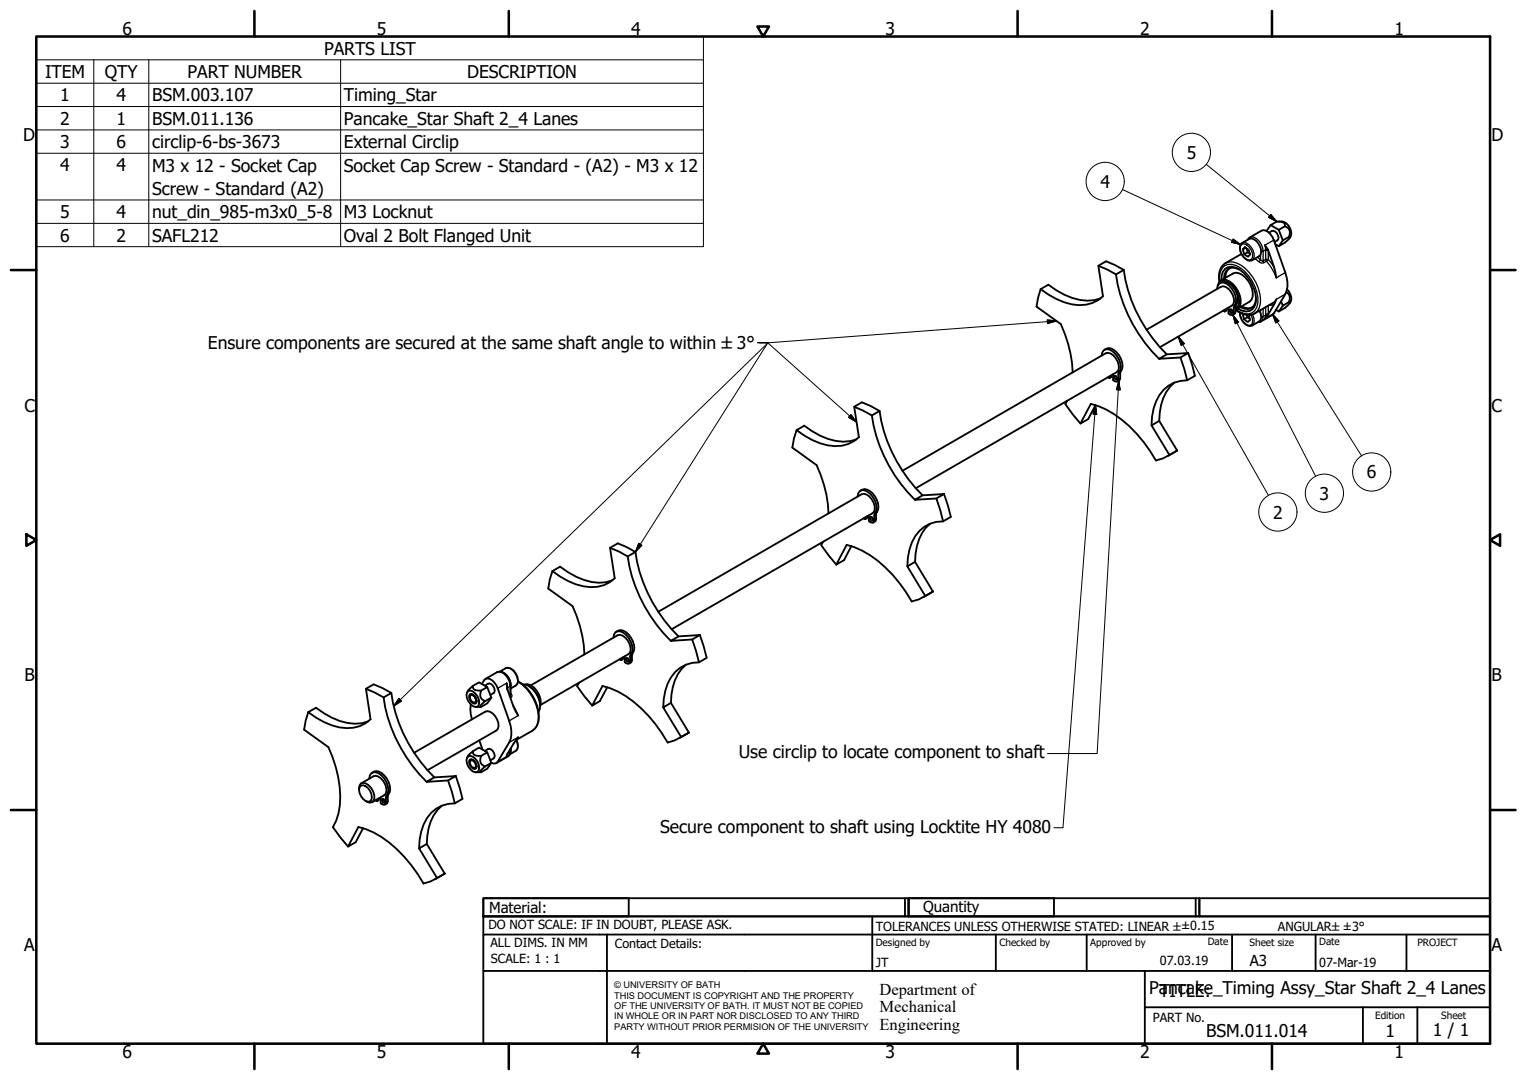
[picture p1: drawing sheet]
<svg xmlns="http://www.w3.org/2000/svg" width="420mm" height="297mm" viewBox="0 0 420 297" stroke-linecap="round" stroke-linejoin="round" font-family="sans-serif">
<!-- layer: Visible (ISO) -->
<g fill="none" stroke="#000" stroke-width=".51">
<path d="M286.3 79.5l-.7 2.3-.4 2.5 6.7 4.8a35.1 35.1 0 0 1 3.2 13.3M286.3 79.5l2.2-1.2a16.9 16.9 0 0 0 12.6 4.3l1.7-.5M302.2 73.1l2.4 1 2.5 1.4M307.1 75.5a40.6 40.6 0 0 0 11.8 23.2M309.2 74.2a40.4 40.4 0 0 0 11.8 23.3M309.2 74.2l-2.5-1.3-2.4-1-2.1 1.2 1.3 8.4a10 10 0 0 1-10.7 1.6l-2.1-.9-4.4-2.7M309.2 74.2l-2.1 1.3M334.9 79.5a1.6 1.6 0 0 1 .8-1.7 1.6 1.6 0 0 1 1.8 .2 5.4 5.4 0 0 1 2.5 5.4 2.85 2.85 0 0 0-.5 2.6l-.2 .5-.3 .2-1-.4v-1.7M335.1 78.5a1.89 1.89 0 0 1 1.3-1.6 1.89 1.89 0 0 1 1.9 .5 6.5 6.5 0 0 1 2.8 6.8l-.5 .6-.6 .3M335.3 78.2a1.86 1.86 0 0 1 2.9-.4 6.3 6.3 0 0 1 2.7 5.9l-.4 .7-.5 .4M335.7 77.9a1.93 1.93 0 0 1 2.6 0 4.8 4.8 0 0 1 1.7 6.4l-.1 1.8-.7 .5M336 77.1l3.3-1.9a2.96 2.96 0 0 1 3.3 1.1 5.7 5.7 0 0 1 1.7 6.2l-.5 .5-3.3 1.9"/>
<path d="M336.1 77.1a3.1 3.1 0 0 1 2.8-3.8 8.9 8.9 0 0 1 6.5 7.2 4.8 4.8 0 0 1-.8 4.6 3.3 3.3 0 0 1-4-.2M338.2 73.8l-.5 .7-.4 .8-.2 1.2M341 74.1a2.66 2.66 0 0 0-3-.2 2.66 2.66 0 0 0-1.2 2.8M341.5 67l2.2-1.3a3 3 0 0 1 3.3 2.9l-.2 1.4-.3 .5-1.9 1.1a1.81 1.81 0 0 1-2.3-.7 2.98 2.98 0 0 1-.8-3.9zM341.6 69.9l-4.4 2.5a4.9 4.9 0 0 0-1.7 5.2M342.5 68l1.1 .7 .4 1.3-.6 .6-1.1-.7-.4-1.3zM342.8 68.1l-.9 .5M343 68.3l.3 1.1M343.3 69.4l-1 .5M343.3 69.4l.6 .3M343.4 65.9l.5-.6 3.2-1.9a3.1 3.1 0 0 1 3.4 2.6l3.2 9a7.7 7.7 0 0 1 0 5.9l-3.2 5.3-3.6 2.2-.8 .2M348 67.4l.9 1.3a28.8 28.8 0 0 1 2.3 7.7"/>
<path d="M348.5 63.5l1.1-1.6 1.7-1 1.8 .3 .4 .4v.6a1.93 1.93 0 0 1 1.2 2.9l.2 .3-.5 .6-2.5 1.7-1-.5M349.2 64l.8-.5a1.69 1.69 0 0 1 1.5 2.6l-.8 .5M349.6 61.9l2.3 1.3M351.6 60.9a3.1 3.1 0 0 1 3 1.3 3.1 3.1 0 0 1 .2 3.3M353 66.1l-1.1 1.6M353.5 62.2l-1.6 1 1.1 2.9 1.7-1M354.1 79.6a2.89 2.89 0 0 1 .7 3.8M303.1 97.8a1.6 1.6 0 0 1 .8-1.6 1.6 1.6 0 0 1 1.9 .2 5.4 5.4 0 0 1 2.5 5.4 2.85 2.85 0 0 0-.6 2.5l-.1 .5-.4 .2-.9-.4v-1.7M303.9 96.2a1.93 1.93 0 0 1 2.6 .1 4.8 4.8 0 0 1 1.7 6.4l-.1 1.7-.7 .5M315.5 90.7l20.4-11.8a2.34 2.34 0 0 1 2.7 1.3 3.6 3.6 0 0 1 .8 3.4l-.5 .5-19.7 11.4M318.9 98.7l2.1-1.2 5.9-.4-2.1 1.2zM324.8 98.3l1.9 6.3"/>
<path d="M326.9 97.1l1.9 6.3-2.1 1.2M337 85.2v.5M337.5 84.9v.5l-.5 .3-.4-.3M338.4 85.1l.6 .3v.7l-.6-.3zM338.8 85.1l.4 .6M341.6 84.3l1 .4 1 .1 .9-.2M341.9 86.5l.2-.1-.2 .1 .4 1.3 1 .8 .7-.5-.5-1.4M343.1 86.6l.1 .7M343.2 87.3l-.9 .5M343.2 87.3l.7 .4M345.6 82a2.66 2.66 0 0 1-1.3 2.7 2.66 2.66 0 0 1-3-.2M346.6 85.5a2.28 2.28 0 0 1-.1 2.9l-1.9 1.1a2.71 2.71 0 0 1-3.2-2.1l-.3-1.4"/>
<path d="M350.1 83.4l-4.9 2.8a4.8 4.8 0 0 1-5.2-1M351.2 82.3l-2.2 4.2-1 1.1M352.5 82.8l.5 1.3 1.7-1M353 84.1l-1.1 1.6M353.9 80.4a1.9 1.9 0 0 1 .8 2.7l.2 .2-1.4 1.4-1.6 1-.8-.5M219.2 118.3l-.7 2.3-.5 2.5 6.7 4.8a34.8 34.8 0 0 1 3.3 13.3M219.2 118.3l2.1-1.2a16.8 16.8 0 0 0 12.6 4.2l1.7-.5M235 111.9l4.9 2.4M239.9 114.3a40.8 40.8 0 0 0 11.8 23.2M242 113a40.8 40.8 0 0 0 11.9 23.2M242 113l-2.4-1.3-2.4-1.1-2.2 1.3 1.3 8.4a9.9 9.9 0 0 1-10.7 1.6l-2.1-.9-2.2-1.2-2.1-1.5M242 113l-2.1 1.3"/>
<path d="M293.6 110.2l-.5 1 4.2 5.3M301.4 111.4l-2 3.9-2.1 1.2 2.8-5.4a26.8 26.8 0 0 1 14.6 10.5l3.4 5 1.9-.5 1.8-1M304.8 103.8l.5 .2M305.8 103.2v.5l-.5 .3v-.5M306.7 103.4l.6 .3v.7l-.6-.3zM307.1 103.5l.3 .6M316.8 117l2.2-1.2 4.9 8.1-2.1 1.2zM323.1 105.2a13.1 13.1 0 0 0-4.1 10.6M326.7 104.6a9.2 9.2 0 0 0-9.3 7.8l-.4 2.2-.2 2.4M236 136.6a1.59 1.59 0 0 1 .8-1.6 1.59 1.59 0 0 1 1.8 .2 4.8 4.8 0 0 1 2 6.5v1.4l-.2 .5-.3 .2-1-.4v-1.7M236.7 135a2 2 0 0 1 2.7 .1 4.8 4.8 0 0 1 1.6 6.3v1.8l-.7 .5M248.3 129.5l55.9-32.3a2.42 2.42 0 0 1 2.8 1.3 3.7 3.7 0 0 1 .7 3.4l-.4 .5-55.3 31.9"/>
<path d="M251.7 137.5l2.2-1.3 5.9-.3-2.2 1.2zM257.6 137.1l1.9 6.3M259.8 135.9l1.8 6.3-2.1 1.2M323.9 123.9l-2.7 1.6M152 157.1l-.7 2.3-.4 2.5 6.6 4.8a34.8 34.8 0 0 1 3.3 13.3M152 157.1l2.1-1.2a16.9 16.9 0 0 0 12.6 4.2l1.8-.5M167.9 150.7l2.4 1 2.4 1.3M172.7 153a40.8 40.8 0 0 0 11.9 23.3M174.8 151.8a40.8 40.8 0 0 0 11.9 23.2M174.8 151.8l-2.4-1.3-2.4-1.1-2.1 1.3 1.2 8.4a10 10 0 0 1-10.7 1.6l-4.3-2.1-2.1-1.5M174.8 151.8l-2.1 1.2M226.5 149l-.5 .9 4.1 5.4"/>
<path d="M234.3 150.2l-2.1 3.9-2.1 1.2 2.9-5.4a29.2 29.2 0 0 1 16.3 12.9l1.6 2.6 1.9-.5 1.8-1M237.7 142.5l.4 .3M238.6 142v.5l-.5 .3v-.5M239.5 142.2l.6 .3v.7l-.6-.3zM239.9 142.2l.3 .6M249.7 155.8l2.1-1.3 4.9 8.2-2.1 1.2zM255.9 144a13.2 13.2 0 0 0-4.1 10.5M259.5 143.4a9.2 9.2 0 0 0-9.3 7.8l-.4 2.2-.1 2.4M168.8 175.4a1.59 1.59 0 0 1 .8-1.7 1.59 1.59 0 0 1 1.8 .3 5.5 5.5 0 0 1 2.5 5.3 2.69 2.69 0 0 0-.5 2.6l-.2 .5-.3 .2-1-.5v-1.6M169.5 173.8a2.25 2.25 0 0 1 3.4 .7 4.4 4.4 0 0 1 1 5.7l-.1 1.8-.7 .5M181.1 168.3l56-32.4a2.39 2.39 0 0 1 2.7 1.4 3.6 3.6 0 0 1 .7 3.4l-.4 .4-55.3 32M184.6 176.3l2.1-1.3 5.9-.3-2.1 1.2z"/>
<path d="M190.5 175.9l1.8 6.3M192.6 174.7l1.8 6.2-2.1 1.3M256.7 162.7l-2.6 1.5M84.8 195.9l-.7 2.3-.4 2.5 6.7 4.8a30.4 30.4 0 0 1 2.7 18.2l-.6 2-.9 1.8 4.2 5.3M84.8 195.9l2.2-1.2a16.8 16.8 0 0 0 12.5 4.2l1.8-.5M100.7 189.4l2.4 1.1 2.5 1.3M105.6 191.8a40.4 40.4 0 0 0 11.8 23.2M107.7 190.6a40.4 40.4 0 0 0 11.8 23.2M107.7 190.6l-2.5-1.4-2.4-1-2.1 1.2 1.3 8.4a10 10 0 0 1-10.7 1.7l-2.2-.9-2.1-1.2-2.2-1.5M107.7 190.6l-2.1 1.2M128.5 190.4l1.6-1.8 .1 .7 .4 .4 1.8 .2a1.93 1.93 0 0 0 1.1 2.9l-1.3 1.2-.1 .3 .3 .1h-1.5M128.9 190a2.2 2.2 0 0 1 2.5 1.5 2.2 2.2 0 0 1 0 2.8 2.18 2.18 0 0 1-2.5-1.4 2.14 2.14 0 0 1 0-2.9z"/>
<path d="M129.3 191.6v.1M129.3 190.9a1.77 1.77 0 0 1 1.8 2.4l-.4 .3a1.84 1.84 0 0 1-1.4-2.7zM129.3 191.3l.4-.2a1.46 1.46 0 0 1 1 2.1 1.37 1.37 0 0 1-1.4-1.9zM129.5 193.8v2.6l.4 1.5M130.1 193.2h.1M130.1 188.6l1.7-.9 2.3 1.3M132.4 189.9l1.7-.9 1.1 2.9-1.7 .9M132.6 188.1l.6-1a1.43 1.43 0 0 1 2.2 0l1.2 1.4 .3 .8 3.2 9a7.7 7.7 0 0 1 0 5.9l-3.2 5.3-.4 .4-.6 .1-.7-.2-1.1 1.6-1.7 1M133.4 188.6l.9-.6a1.71 1.71 0 0 1 1.5 2.6l-.9 .5M133.6 186.7l3.1-1.8a2.87 2.87 0 0 1 3.5 2.1l.3 1.5v2.6M135.2 191.9l-1.1 1.5-1.7 1M137.6 184.7l1.9-1a3.4 3.4 0 0 1 2.7 4.6l-1.7 1.1"/>
<path d="M138.1 184.8a4 4 0 0 1 2.4 4M139.4 187.9l.2 1.6a27.3 27.3 0 0 0 3 7.3M142.5 187.4a11.8 11.8 0 0 1 5.7 10.9 3.8 3.8 0 0 1-1.7 2.7l-4.5 2.6M143.8 188.2a5.8 5.8 0 0 1 4.8 5.8l-.1 1-.3 .8M144.5 188.2a3.1 3.1 0 0 1 3.2 1.7 4.7 4.7 0 0 1 .9 4.1M145.5 188.6a6.4 6.4 0 0 1 3.1 5.3M146.1 188.5l23.8-13.8a2.37 2.37 0 0 1 2.7 1.3 3.7 3.7 0 0 1 .7 3.5l-.4 .4-24.2 14M148.6 193.9v.2M159.3 187.8l-.5 .9 4.1 5.4M167.1 189l-2 3.8-2.2 1.3 2.9-5.4a25.2 25.2 0 0 1 12.6 8.2l1.9 2.3 3.4 5 2-.6 1.7-.9M170.5 181.3l.4 .3M171.4 180.8v.5l-.5 .3v-.5"/>
<path d="M172.3 181l.6 .3v.7l-.6-.4zM172.7 181l.4 .6M182.5 194.5l2.1-1.2 4.9 8.2-2.1 1.2zM188.8 182.8a13.1 13.1 0 0 0-4.2 10.5M192.3 182.2a9.2 9.2 0 0 0-9.2 7.8l-.5 2.2-.1 2.3M98.8 217.2a1.53 1.53 0 0 1 1.1-1.9 4 4 0 0 1 2.9 4.9 1.49 1.49 0 0 1-2.2 .1M99.3 216.1a2.21 2.21 0 0 1 2.5 1.4 2.23 2.23 0 0 1 0 2.9 2.21 2.21 0 0 1-2.5-1.4 2.16 2.16 0 0 1 0-2.9zM99.4 215.4l3.3-1.9a2.34 2.34 0 0 1 2.8 1.3 3.7 3.7 0 0 1 .7 3.5l-.5 .4-3.3 1.9M101.6 214.2a1.61 1.61 0 0 1 .8-1.7 1.61 1.61 0 0 1 1.9 .2 5.5 5.5 0 0 1 2.4 5.4 2.85 2.85 0 0 0-.5 2.5l-.1 .5-.4 .2-1-.4v-1.6M102.4 212.5a1.94 1.94 0 0 1 2.6 .1 4.8 4.8 0 0 1 1.7 6.4l-.1 1.8-.7 .5M104.2 219.6v.5l-.5 .3v-.5M105.2 219.7l.6 .4v.7l-.6-.4z"/>
<path d="M105.5 219.8l.4 .6M113.9 207l19.7-11.3a2.41 2.41 0 0 1 2.7 1.3 3.6 3.6 0 0 1 .7 3.5l-.4 .4-19 10.9M117.4 215l2.1-1.2 5.9-.3-2.1 1.2zM123.3 214.7l1.1 3.1 .7 3.1M125.4 213.5l1.9 6.2-2.2 1.2M128.5 208.3l1.6-1.7 .1 .6 .4 .5 1.8 .2a1.93 1.93 0 0 0 1.1 2.9l-1.3 1.2-.1 .3 .3 .1h-1.5M128.9 208a2.22 2.22 0 0 1 2.5 1.4 2.19 2.19 0 0 1 0 2.9 2.13 2.13 0 0 1-2.5-1.4 2.13 2.13 0 0 1 0-2.9zM129.3 209.5v.2M129.3 208.9a1.79 1.79 0 0 1 1.8 2.4l-.4 .2a1.83 1.83 0 0 1-1.4-2.6zM129.4 209.2l.3-.1a1.45 1.45 0 0 1 1 2.1 1.4 1.4 0 0 1-1.3-2zM130.1 211.1l.1 .1M130.1 206.6l1.7-1 2.3 1.3"/>
<path d="M131.9 203.6l.9 2.6M132.4 207.9l1.7-1 1.1 2.9-1.7 1M133.4 206.5l.9-.5a1.71 1.71 0 0 1 1.5 2.6l-.9 .5M140.5 205.9v.6a1.66 1.66 0 0 1-.8 1.6l-3.1 1.8M140.5 206v.9M142.1 203.5a2.32 2.32 0 0 1-.2 3l-1.6 .9M142.6 202.8l-2.9 4.5-.3 .8M189.5 201.5l-2.6 1.5M99.9 227.8l-2 3.8-2.1 1.2 2.8-5.4a26.5 26.5 0 0 1 14.6 10.5l3.3 5.1 2-.6 1.7-.9M103.3 220.1l.4 .3M115.3 233.3l2.1-1.2 5 8.2-2.2 1.2zM121.6 221.6a13.1 13.1 0 0 0-4.2 10.5"/>
<path d="M125.1 220.9a9.2 9.2 0 0 0-9.2 7.8l-.4 2.2-.2 2.4M122.4 240.3l-2.7 1.5"/>
</g>
<!-- layer: Visible Narrow (ISO) -->
<g fill="none" stroke="#000" stroke-width=".36">
<path d="M335.6 77.4a3.9 3.9 0 0 1 2.3-4.7 7.6 7.6 0 0 1 6.7 4.7 7.5 7.5 0 0 1 .6 8 3.1 3.1 0 0 1-4 .4l-1.2-.7M337.2 72.4a4.2 4.2 0 0 1 4.3 .5 12.2 12.2 0 0 1 5.3 10.7l-.3 1.1-.6 .9-.7 .6M341.4 67.5l.5-.4a3 3 0 0 1 2.6 4l-.5 .4a3 3 0 0 1-2.6-4zM341.8 66.8a2.14 2.14 0 0 1 2.5 1.2 2.87 2.87 0 0 1 .3 3.6M343.9 65.3a2.29 2.29 0 0 1 2.7 1.1l.5 .9 .5 1.8M346 70.7l.8 .7-.4 .6-1.1-.9M346.8 70v1.4l.8 .4 .2 .4a1.25 1.25 0 0 1-1.4-.2M347.6 69.1l-.6 .1M347.6 69.1v2.7l.7-.4M348.3 71.4l.2 .4-.7 .4M348.3 71.4h.7M348.3 68.9h.7v2.5"/>
<path d="M348.3 68.7v2.7M348.3 68.7l-.7 .4M348.9 68.7h-.6M349 71.4l-.5 .4a14 14 0 0 1 2.7 4.6l2.5-1.4M349 71.4l1.6 2.2M350.5 66l-2.5 1.4 .3 1.3M340 85.7l-.5 .3M340 84.3l-.5 .3M340.1 83.8l-.4 .3M341.2 86a3.1 3.1 0 0 0 2.9 3.4 2.07 2.07 0 0 0 .1-2.8M344.6 86.5a2.37 2.37 0 0 1 0 3M346.8 85.3v.8"/>
<path d="M347.6 87.1l-.3 1-.4 .3M347.6 87.1h-.6M347.6 84.9v2.2M348.3 84.5v2.2M348.3 86.7l-.7 .4M348.9 86.6l-.6 .1M349 84.1v2.4h-.7M350.5 86.2l-2.5 1.4 .3-.9M350.6 83.7l-1.5 .3M353.7 80.9l-2.5 1.4-1.1 1.1M308.2 102.7l-.5 .2M308.2 104l-.5 .3"/>
<path d="M308.4 102.1l-.5 .3M241 142.8l-.4 .3M241 141.4l-.4 .3M241.2 140.9l-.5 .3M174.1 179.7l-.5 .3M136.7 184.9a2.29 2.29 0 0 1 2.7 1.2l.5 .8 .5 1.8M139.1 183.8a2.53 2.53 0 0 1 3 2 2.14 2.14 0 0 1-.2 2.8M139.7 189.1l-.3-1.2-2.5 1.4M139.7 189.1v.6M139.7 189.3l-.1 .1M139.7 189.1l-.2 .2M140.4 191.4l.2 .5"/>
<path d="M140.4 191.4h-.1M140.4 188.7v2.7M140.4 188.7l-.7 .4M140.5 190.7l.1 .1a.64 .64 0 0 1 0 1.1M140.5 191.1l-.1 .3M140.5 188.5l-.1 .2M140.6 191.9h-.2M140.6 190.8h-.1M141.1 193.9l1.5 2.9-2.5 1.5M142.5 187.5a12.2 12.2 0 0 1 5.6 10.7l-.3 1.2-.5 .9-.8 .7M173.9 180.2l-.5 .3M173.9 181.6l-.5 .3"/>
<path d="M106.7 219l-.5 .3M106.9 218.5l-.5 .2M139.7 207.3l-.3 .8-2.5 1.4M140.4 206.7l-.3 1-.4 .4M140.4 206.1v.6M140.4 206.7l-.6 .3M140.5 206.5l-.1 .2M142 203.5a2.3 2.3 0 0 1-.1 3M142.1 203.4l.5-.6-2.5 1.4M106.7 220.4l-.5 .2"/>
</g>
<!-- layer: Symbol (ISO) -->
<g fill="none" stroke="#000" stroke-width=".28">
<path d="M10 16.5v-6.5h183.5v6.5M10 16.5h183.5v6.4M10 16.5v51.3h183.5v-44.9M25.8 16.5v51.3M40.9 16.5v51.3M93.7 16.5v51.3M10 22.9h183.5M10 29.3h183.5M10 35.7h183.5M10 42.1h183.5M10 55h183.5M308.8 52.1l32.6 15.2"/>
<path d="M331.9 45.2l19.4 15.7M349.7 59l1.6 1.9-2.2-1.1zM10 61.4h183.5M339.3 65.8l2.1 1.5-2.5-.7zM208.4 94.3h2.9l-103 99.9M208.4 94.2h2.9l-36.5 57.6M208.7 94.3h2.5l24.5 21.8M288.2 88l2.5 .3-2.5 .7zM290.7 88.3l-79.3 6h-2.5M324.2 92.6l1.7 1.9-.9 .5zM324.2 92.6l24.8 43.7M339.2 86.6l1.6 2-.9 .5z"/>
<path d="M339.2 86.6l22.8 44.4M350.1 86.4l1.8 1.9-.9 .5zM350.1 86.4l24.5 39M234.1 114l1.6 2.1-2.2-1.3zM301.4 111.4l.4 2.6-1-.1zM301.4 111.4l-8.9 116.3h-2.5M307.8 104.7l.4 2.5h-1zM307.8 104.7l-5.9 102.5h-13.7M175.8 149.4l.8 .6-1.8 1.8zM109.8 192.1l.7 .7-2.2 1.4z"/>
<circle cx="304.1" cy="49.9" r="5.3"/>
<circle cx="327.8" cy="41.9" r="5.3"/>
<circle cx="364.4" cy="135.7" r="5.3"/>
<circle cx="377.4" cy="129.8" r="5.3"/>
<circle cx="351.6" cy="140.8" r="5.3"/>
</g>
<!-- layer: Border (ISO) -->
<g fill="none" stroke="#000" stroke-width=".7">
<path d="M10 10h400v277h-400zM70 3v7M140 3v7M208.4 7.3h3.2l-1.6 2.7zM280 3v7M350 3v7M3 74.3h7M410 74.3h7M7.3 146.9l2.7 1.6-2.7 1.6zM410 148.5l2.7-1.6v3.2zM3 222.8h7M410 222.8h7"/>
<path d="M70 287v7M140 287v7M210 287l1.6 2.8h-3.2zM280 287v7M350 287v7"/>
</g>
<!-- layer: Title (ISO) -->
<g fill="none" stroke="#000" stroke-width=".51">
<path d="M133 247h40v5h-40zM133 247h117v5h-117zM133 257v-5h277v5M133 257h277v30h-277zM167 257v30M240 252v15M249 247v5M250 247h40v5h-40zM250 247h80v5h-80zM274 257v10M299 257v10M329 247v5"/>
<path d="M330 247h80v5h-80zM339 257v10M362 257v10M387 257v10M133 267h277M315 277h95M315 267v20M375 277v10M390 277v10"/>
</g>
<!-- layer: Symbol (ISO) -->
<g fill="#000" stroke="#000" stroke-width=".28">
<path d="M349.1 59.8l2.2 1.1zM349.7 59l1.6 1.9-2.2-1.1zM338.9 66.6l2.5 .7zM339.3 65.8l2.1 1.5-2.5-.7zM288.2 89l2.5-.7zM288.2 88l2.5 .3-2.5 .7zM324.2 92.6l1.7 1.9zM324.2 92.6l1.7 1.9-.9 .5zM339.2 86.6l1.6 2zM339.2 86.6l1.6 2-.9 .5zM350.1 86.4l1.8 1.9zM350.1 86.4l1.8 1.9-.9 .5z"/>
<path d="M233.5 114.8l2.2 1.3zM234.1 114l1.6 2.1-2.2-1.3zM301.4 111.4l.4 2.6zM301.4 111.4l.4 2.6-1-.1zM307.8 104.7l.4 2.5zM307.8 104.7l.4 2.5h-1zM175.8 149.4l-1 2.4zM175.8 149.4l.8 .6-1.8 1.8zM109.8 192.1l-1.5 2.1zM109.8 192.1l.7 .7-2.2 1.4z"/>
</g>
<g font-size="4.8">
<text x="33.7" y="9.6">6</text>
<text x="103.7" y="9.6">5</text>
<text x="173.7" y="9.6">4</text>
<text x="243.7" y="9.6">3</text>
<text x="313.7" y="9.6">2</text>
<text x="383.7" y="9.6">1</text>
<text x="89.2" y="15">PARTS LIST</text>
<text x="12.4" y="21.4">ITEM</text>
<text x="28.9" y="21.5">QTY</text>
<text x="51.6" y="21.4">PART NUMBER</text>
<text x="128.5" y="21.5">DESCRIPTION</text>
<text x="16.6" y="27.9">1</text>
<text x="32.1" y="27.8">4</text>
<text x="41.8" y="27.9">BSM.003.107</text>
<text x="94.6" y="27.9">Timing_Star</text>
<text x="16.6" y="34.3">2</text>
<text x="32.1" y="34.3">1</text>
<text x="41.8" y="34.3">BSM.011.136</text>
<text x="94.6" y="34.4">Pancake_Star Shaft 2_4 Lanes</text>
<text x="6.3" y="38.9">D</text>
<text x="16.6" y="40.7">3</text>
<text x="32.1" y="40.7">6</text>
<text x="41.8" y="40.8">circlip-6-bs-3673</text>
<text x="94.6" y="40.8">External Circlip</text>
<text x="410.4" y="38.9">D</text>
<text x="16.6" y="47.1">4</text>
<text x="32.1" y="47.1">4</text>
<text x="41.8" y="47.2">M3 x 12 - Socket Cap</text>
<text x="94.6" y="47.2">Socket Cap Screw - Standard - (A2) - M3 x 12</text>
<text x="326.5" y="43.7">5</text>
<text x="41.8" y="53.6">Screw - Standard (A2)</text>
<text x="302.8" y="51.7">4</text>
<text x="16.6" y="60">5</text>
<text x="32.1" y="60">4</text>
<text x="41.8" y="60">nut_din_985-m3x0_5-8</text>
<text x="94.6" y="60">M3 Locknut</text>
<text x="16.6" y="66.4">6</text>
<text x="32.1" y="66.4">2</text>
<text x="41.8" y="66.4">SAFL212</text>
<text x="94.6" y="66.5">Oval 2 Bolt Flanged Unit</text>
<text x="57.2" y="95.9">Ensure components are secured at the same shaft angle to within ±3°</text>
<text x="6.7" y="113.2">C</text>
<text x="410.4" y="113.2">C</text>
<text x="376.1" y="131.6">6</text>
<text x="363.1" y="137.4">3</text>
<text x="350.3" y="142.6">2</text>
<text x="6.8" y="187.4">B</text>
<text x="410.4" y="187.4">B</text>
<text x="203.3" y="208.6">Use circlip to locate component to shaft</text>
<text x="181.7" y="229">Secure component to shaft using Locktite HY 4080</text>
<text x="6.7" y="261.7">A</text>
<text x="410.4" y="261.7">A</text>
<text x="316.2" y="273.4">Pancake_Timing Assy_Star Shaft 2_4 Lanes</text>
<text x="319" y="274.2">TITLE:</text>
<text x="331.9" y="285.3">BSM.011.014</text>
<text x="381.2" y="285.3">1</text>
<text x="394.2" y="285">1 / 1</text>
<text x="33.7" y="291">6</text>
<text x="103.7" y="290.9">5</text>
<text x="173.7" y="290.9">4</text>
<text x="243.7" y="291">3</text>
<text x="313.7" y="291">2</text>
<text x="383.7" y="290.9">1</text>
</g>
<g font-size="4.6">
<text x="242" y="273.7">Department of</text>
<text x="242" y="278.4">Mechanical</text>
<text x="242" y="283.2">Engineering</text>
</g>
<g font-size="4.1">
<text x="134.6" y="251.1">Material:</text>
<text x="254" y="250.8">Quantity</text>
<text x="343.9" y="265.6">A3</text>
</g>
<g font-size="3.5">
<text x="134.4" y="255.6">DO NOT SCALE: IF IN DOUBT, PLEASE ASK.</text>
<text x="241" y="256">TOLERANCES UNLESS OTHERWISE STATED: LINEAR ±±0.15</text>
<text x="351.6" y="256">ANGULAR±±3°</text>
<text x="134.9" y="260.6">ALL DIMS. IN MM</text>
<text x="169.2" y="260.6">Contact Details:</text>
<text x="135.1" y="264.8">SCALE: 1 : 1</text>
<text x="241" y="266">JT</text>
<text x="319.2" y="265.5">07.03.19</text>
<text x="363" y="266">07-Mar-19</text>
<text x="317.2" y="281.2">PART No.</text>
</g>
<g font-size="2.8">
<text x="241" y="260.1">Designed by</text>
<text x="275" y="260.1">Checked by</text>
<text x="300" y="260.1">Approved by</text>
<text x="332.3" y="260">Date</text>
<text x="343.8" y="260.1">Sheet size</text>
<text x="363" y="260">Date</text>
<text x="390" y="260.1">PROJECT</text>
<text x="378.4" y="280.1">Edition</text>
<text x="396.6" y="280.1">Sheet</text>
</g>
<g font-size="2.5">
<text x="169" y="271.9">© UNIVERSITY OF BATH</text>
<text x="169" y="274.7">THIS DOCUMENT IS COPYRIGHT AND THE PROPERTY</text>
<text x="169" y="277.5">OF THE UNIVERSITY OF BATH. IT MUST NOT BE COPIED</text>
<text x="169" y="280.4">IN WHOLE OR IN PART NOR DISCLOSED TO ANY THIRD</text>
<text x="169" y="283.2">PARTY WITHOUT PRIOR PERMISION OF THE UNIVERSITY</text>
</g>
</svg>
